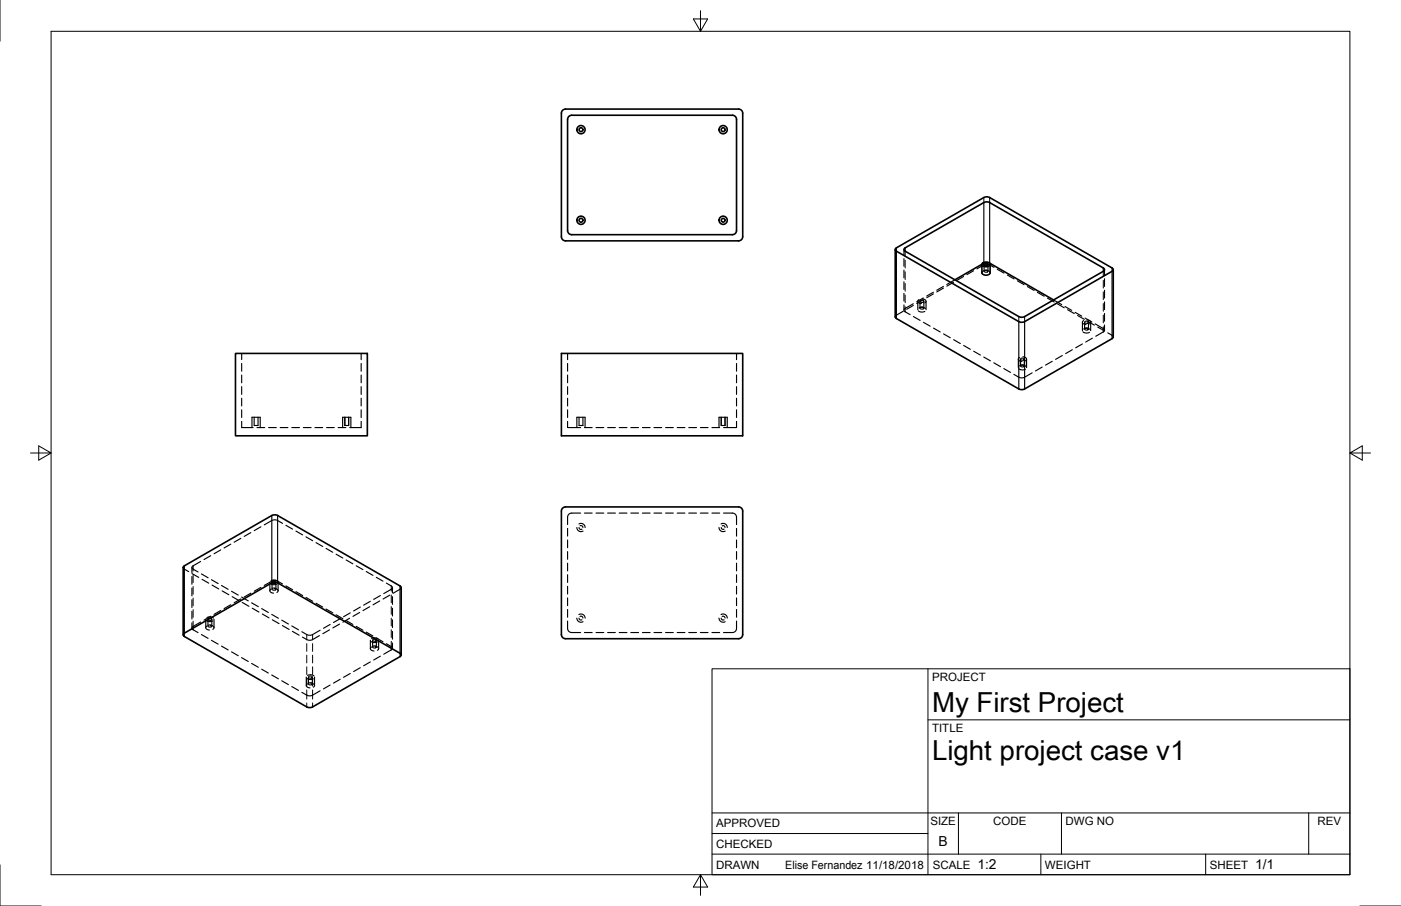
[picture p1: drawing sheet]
<svg xmlns="http://www.w3.org/2000/svg" width="432mm" height="279mm" viewBox="0 0 432 279" stroke-linecap="round" stroke-linejoin="round" font-family="sans-serif">
<!-- layer: Hidden -->
<g fill="none" stroke="#000" stroke-width=".35">
<path d="M278.6 76.9v1.7M278.6 79.7v2.4M278.4 96l-2.2 1.2-.3 .5M278.6 83.3v2.4M278.6 86.9v2.4M278.6 90.5v2.3M278.6 94v1.6M281.5 93.7l-2.9 1.8 .2 .6 1.7 .9M281.5 94.2l-2.1 1.2M281.5 97.6l2.1 1.2M282.9 92.9v2.6M283 95.9l1 .3 1-.2"/>
<path d="M283.2 92.4l-.3 .3v.4l1.1 .5M283.2 95l1.2-.2 .9 .4M283.5 92.9v2.1M283.6 94.8l.7-.1 .4 .3-.7 .3-.4-.2zM283.6 92.7l.7-.1 .4 .4-.7 .2-.4-.2zM284.3 92.2l1 .5 .1 .4-.4 .3M284.6 91.9l-2.1 1.2M284.6 92.4l-2.1 1.2M284.6 99.4l2.1 1.2M284.7 92.9v2.1M285.4 92.9v2.6M287.7 90.1l-2.1 1.2"/>
<path d="M287.7 90.6l-2.1 1.2M290.8 88.3l-2.1 1.2M290.8 88.8l-2.1 1.2M293.9 87.1l-2.1 1.2M294.3 86.3l-2.5 1.4M297 85.3l-2.1 1.2M300.1 83.5l-2.1 1.2M302.6 84.1l.4-.5 .9-.2 .9 .2 .4 .5M303.3 81.5v2.1M303.4 83.4l.7-.1 .4 .4-.8 .2-.4-.2zM304.5 81.5v2.1M304.9 81.1l-1.2-.1-1.1 .5"/>
<path d="M306.3 82.4l-1.4-.8-1-.1-2.8 1.4M307.4 83l2 1.2M310.5 84.8l2 1.2M313.6 86.6l2 1.2M316.7 88.4l2 1.2M319.8 90.2l2 1.2M322.8 91.9l2.1 1.2M324.7 92.5l2.5 1.4M325.9 93.7l2.1 1.2M328.3 94.5l2 1.2M329 95.5l2.1 1.2M331.3 96.3l2.1 1.2"/>
<path d="M332.1 97.3l2.1 1.2M333.6 99.4v2.6M334 98.9l-.4 .3 .1 .4 1 .5M334.3 99.4v2.1M334.4 99.2l.6-.2 .5 .4-.8 .3-.4-.2zM334.4 98.1l2.1 1.2M335 98.6l1.1 .5v.4l-.3 .4M335.2 99.1l2.1 1.2M335.5 99.4v2.1M336.2 99.4v2.6M337.5 99.9l2.6 1.5 .3 .4-.3 .5-2.4 1.4M340.4 83.2v1.6"/>
<path d="M340.4 85.9v2.4M340.4 89.5v2.4M340.4 93.1v2.4M340.4 96.7v2.3M74.5 109v1.9M74.5 112.1v2.4M74.5 115.7v2.3M74.5 119.2v2.4M111.3 109v1.9M111.3 112.1v2.4M111.3 115.7v2.3M111.3 119.2v2.4"/>
<path d="M174.9 109v1.9M174.9 112.1v2.4M174.9 115.7v2.3M174.9 119.2v2.4M227 109v1.9M227 112.1v2.4M227 115.7v2.3M227 119.2v2.4M287.7 101.2l2.1 1.2M290.8 103l2.1 1.2M293.9 104.8l2.1 1.1M297 106.5l2.1 1.2"/>
<path d="M300.1 108.3l2.1 1.2M303.2 110.1l2.1 1.2M306.3 111.9l2.1 1.2M309.4 113.7l2.1 1.2M313.9 110.8v2.5M314 113.7l.9 .4 1.1-.2M314.2 110.2l-.3 .4v.4l1.1 .5M314.2 112.8l1.1-.2 .9 .4M314.5 110.8v2M314.6 112.7l.7-.2 .4 .4-.8 .2-.3-.2zM314.6 110.6l.7-.2 .4 .4-.8 .3-.3-.2zM315.3 110l1 .5 .1 .4-.4 .4"/>
<path d="M315.7 110.8v2M316.4 110.8v2.5M318.1 115l-3 1.5-.9-.1-1.7-1M321.2 113.2l-2 1.2M324.3 111.4l-2.1 1.2M327.4 109.6l-2.1 1.2M330.5 107.9l-2.1 1.1M333.6 106.1l-2.1 1.2M333.8 102.3l.9 .4 1.1-.2M334 101.5l1.1-.2 .9 .3M334.4 101.3l.6-.2 .5 .4-.8 .3-.4-.2zM336.7 104.3l-2.1 1.2"/>
<path d="M338.3 100.9l2.1 1.1M340.4 100.2v1.6M341.4 102.6l1.4 .9 .3 .4M74.5 130v1.9h3.5M74.5 122.8v2.4M74.5 126.4v2.4M77.7 131.9v-3.2h2.5v3.2M78.3 128.7v2.5h1.2v-2.5M79.2 131.9h2.4M82.8 131.9h2.4M86.4 131.9h2.3M89.9 131.9h2.4"/>
<path d="M93.5 131.9h2.4M97.1 131.9h2.3M100.6 131.9h2.4M104.2 131.9h2.4M105.6 131.9v-3.2h2.5v3.2M106.3 128.7v2.5h1.2v-2.5M106.3 128.7v2.5M107.4 128.7v2.5M111.3 130v1.9h-3.5M111.3 122.8v2.4M111.3 126.4v2.4M174.9 130v1.9h4"/>
<path d="M174.9 122.8v2.4M174.9 126.4v2.4M177.8 131.9v-3.2h2.5v3.2M178.5 128.7v2.5h1.2v-2.5M180.1 131.9h2.4M183.7 131.9h2.4M187.3 131.9h2.4M190.8 131.9h2.4M194.4 131.9h2.4M198 131.9h2.4M201.6 131.9h2.3M205.1 131.9h2.4"/>
<path d="M208.7 131.9h2.4M212.3 131.9h2.4M215.9 131.9h2.3M219.4 131.9h2.4M221.6 131.9v-3.2h2.5v3.2M222.3 128.7v2.5h1.2v-2.5M227 130v1.9h-4M227 122.8v2.4M227 126.4v2.4M178.9 158.2h-2.8l-.8 .4-.4 .7v2.5M180.1 158.2h2.4M183.7 158.2h2.4"/>
<path d="M187.3 158.2h2.4M190.8 158.2h2.4M194.4 158.2h2.4M198 158.2h2.4M201.6 158.2h2.3M205.1 158.2h2.4M208.7 158.2h2.4M212.3 158.2h2.4M215.9 158.2h2.3M219.4 158.2h2.4M223 158.2h2.8l.8 .4 .4 .7v2.5M56.5 175l.2 .5 1.4 .8"/>
<path d="M59.2 175v1.6M59.2 177.8v2.4M59.2 176.9l2 1.2M61.8 173.2l-2.4 1.3-.2 .4 .2 .5 1.6 1M62.1 177l2 1.2M62.3 178.7l2 1.1M64.9 171.4l-2 1.2M65.2 178.8l2 1.2M68 169.6l-2 1.2M71.1 167.8l-2 1.2M74.2 166l-2 1.2M77.3 164.2l-2 1.2"/>
<path d="M80.4 162.5l-2 1.1M83.2 179.6v2.6M83.3 179.9l.9 .4 1.1-.2M83.5 179.1l1.1-.2 1 .3M83.8 179.6v2.1M83.9 179.4l.7-.1 .4 .3-.7 .3-.4-.2zM85 179.6v2.1M85.6 179.2l-1.6-.1-2.6 1.5M85.6 179.2l1.5 .9M85.7 179.6v2.6M87.1 161.4l-1.7-1-1-.1-3 1.6M88.1 162l2.1 1.2"/>
<path d="M91.2 163.8l2.1 1.2M94.3 165.6l2.1 1.1M97.4 167.3l2.1 1.2M100.5 169.1l2.1 1.2M103.6 170.9l2.1 1.2M106.7 172.7l2.1 1.2M109.8 174.5l2 1.2M112.9 176.3l2 1.1M116 178l2 1.2M119.1 179.8l1.6 1 .3 .5-.3 .4-2.4 1.4M174.9 163v2.3M174.9 166.5v2.4"/>
<path d="M174.9 170.1v2.4M174.9 173.7v2.4M174.9 177.2v2.4M177.8 162.7l.2 .6 .4 .5 .7 .1 .6-.1M178.4 161.6l.7-.2 .6 .2 .5 .5 .1 .6M178.5 162.7l.3 .5h.6M178.8 162.2h.6l.3 .5M221.6 162.7l.2 .6 .4 .5 .7 .1 .6-.1M222.2 161.6l.7-.2 .6 .2 .5 .5 .1 .6M222.3 162.7l.3 .5h.6M222.6 162.2h.6l.3 .5M227 163v2.3"/>
<path d="M227 166.5v2.4M227 170.1v2.4M227 173.7v2.4M227 177.2v2.4M59.2 181.4v2.4M59.2 184.9v2.4M59.2 188.5v2.4M59.2 192.1v1.6M61.8 191.8l-2.4 1.4-.2 .4 .2 .5 1.6 1M62.1 195.7l2 1.2M63.4 191v2.6M63.6 191.3l.9 .4 1.1-.2"/>
<path d="M63.8 193l-.4 .4 .1 .4 1.1 .5M63.8 190.5l1.1-.3 .9 .4M64.1 191v2M64.2 192.9l.7-.2 .4 .4-.8 .3-.4-.2zM64.2 190.8l.7-.2 .4 .4-.8 .3-.4-.2zM64.8 192.8l1.1 .5v.4l-.3 .4M64.9 190.1l-2 1.1M65.2 197.5l2 1.2M65.3 191v2M65.4 180.4l2 1.2M66 191v2.6M68 188.3l-2 1.2"/>
<path d="M68.3 180.6l2 1.1M68.3 199.2l2 1.2M68.5 182.2l2 1.2M71.1 186.5l-2 1.2M71.4 182.3l2 1.2M71.6 184l2 1.2M74.2 184.7l-2 1.2M74.5 184.1l2 1.2M74.7 185.8l2 1.2M77.3 182.9l-2 1.2M77.6 185.9l2 1.2M77.8 187.6l2 1.2"/>
<path d="M80.4 181.1l-2 1.2M80.6 187.7l2.1 1.2M80.8 189.4l2.1 1.1M83.5 181.7l-.3 .3 .1 .4 1 .5M83.7 189.5l2.1 1.2M83.9 181.5l.7-.2 .4 .4-.7 .3-.4-.2zM83.9 191.1l2.1 1.2M84.6 181.5l1 .5 .1 .4-.4 .3M86.8 191.3l2.1 1.1M87 192.9l2.1 1.2M88.1 180.7l2.1 1.2M89.9 193l2.1 1.2"/>
<path d="M90.1 194.7l2.1 1.2M91.2 182.5l2.1 1.2M94.3 184.2l2.1 1.2M97.4 186l2.1 1.2M98.5 196l-2.9 1.5-.9-.2-1.5-.8M98.7 194.4l-3 1.5-1-.1-1.7-1M100.5 187.8l2.1 1.2M101.6 194.2l-2.1 1.2M101.8 192.6l-2.1 1.2M103.6 189.6l2.1 1.2M104.7 192.5l-2.1 1.1M104.9 190.8l-2.1 1.2"/>
<path d="M106.7 191.4l2.1 1.2M107.7 190.7l-2 1.2M107.9 189l-2 1.2M109.8 193.2l2 1.1M110.8 188.9l-2 1.2M111 187.2l-2 1.2M112.9 194.9l2 1.2M113.9 187.1l-2 1.2M114.1 185.4l-2 1.2M114.2 197.4v2.6M114.3 197.8l1 .4 1-.2M114.5 196.9l1.1-.2 .9 .4"/>
<path d="M114.5 199.5l-.3 .4v.4l1.1 .5M114.8 197.4v2.1M114.9 199.4l.7-.2 .4 .4-.8 .2-.3-.2zM114.9 197.3l.7-.2 .4 .4-.8 .2-.3-.1zM115.6 199.3l1 .5 .1 .4-.4 .3M116 196.7l2 1.2M116 197.4v2.1M116.7 197.4v2.6M117 185.3l-2 1.2M117.2 183.7l-2 1.1M119.1 198.5l1.6 1 .3 .5-.3 .4-2.4 1.4M120.1 183.5l-2 1.2"/>
<path d="M121 181.2v1.6M121 184v2.4M121 187.6v2.4M121 191.2v2.3M121 194.7v2.4M121 198.3v1.6M123.7 181.2l-.3 .5-2.2 1.2M174.9 191.5v2.5l.4 .7 .8 .4h2.8M174.9 180.8v2.4M174.9 184.4v2.4M174.9 188v2.3M177.8 190.6l.2 .6 .4 .5 .7 .2 .6-.2"/>
<path d="M178.4 189.5l.7-.2 .6 .2 .5 .5 .1 .6M178.5 190.6l.3 .5h.6M178.8 190.1h.6l.3 .5M180.1 195.1h2.4M183.7 195.1h2.4M187.3 195.1h2.4M190.8 195.1h2.4M194.4 195.1h2.4M198 195.1h2.4M201.6 195.1h2.3M205.1 195.1h2.4M208.7 195.1h2.4"/>
<path d="M212.3 195.1h2.4M215.9 195.1h2.3M219.4 195.1h2.4M221.6 190.6l.2 .6 .4 .5 .7 .2 .6-.2M222.2 189.5l.7-.2 .6 .2 .5 .5 .1 .6M222.3 190.6l.3 .5h.6M222.6 190.1h.6l.3 .5M227 191.5v2.5l-.4 .7-.8 .4h-2.8M227 180.8v2.4M227 184.4v2.4M227 188v2.3M71.4 201l2 1.2"/>
<path d="M74.5 202.8l2 1.2M77.6 204.6l2 1.2M80.6 206.4l2.1 1.2M83.7 208.2l2.1 1.1M86.8 209.9l2.1 1.2M89.9 211.7l2.1 1.2M94.4 208.8v2.6M94.6 209.2l.9 .3 1.1-.2M94.8 208.3l1.1-.2 .9 .4M94.8 210.9l-.4 .3 .1 .5 1 .4M95.1 208.8v2.1M95.2 210.7l.6-.1 .5 .3-.8 .3-.4-.2z"/>
<path d="M95.2 208.6l.6-.1 .5 .3-.8 .3-.4-.2zM95.8 210.7l1.1 .5v.4l-.3 .3M96.3 208.8v2.1M96.9 208.8v2.6M98.7 213l-3 1.6-1-.1-1.7-1M101.8 211.3l-2.1 1.1M104.9 209.5l-2.1 1.2M107.9 207.7l-2 1.2M111 205.9l-2 1.2M114.1 204.1l-2 1.2M117.2 202.3l-2 1.2"/>
</g>
<!-- layer: Visible -->
<g fill="none" stroke="#000" stroke-width=".5">
<path d="M173.3 34.2l1-.6h53.3a1.27 1.27 0 0 1 1.3 1.3v38.1a1.27 1.27 0 0 1-1.3 1.3h-53.3a1.27 1.27 0 0 1-1.3-1.3v-38.1zM175.5 35.8l.7-.3h49.5a1.27 1.27 0 0 1 1.3 1.3v34.3a1.27 1.27 0 0 1-1.3 1.3h-49.5a1.27 1.27 0 0 1-1.3-1.3v-34.3zM275.9 76.9v20.8l.2 .4 37.9 21.9 .7 .2 1.1-.2 27.1-15.7 .2-.4v-20.7M276 76.7l27.2-15.8 1.1-.2 .7 .2 37.7 21.7 .4 .6-.4 .5-26.9 15.5-1.1 .2-.7-.2-37.7-21.7-.3-.3zM278.7 76.7l24.5-14.2 1.1-.2 .7 .2 35 20.1 .4 .6-.4 .5-24.2 13.9-1.1 .2-.7-.2-35-20.1-.3-.3zM302.7 81.3a1.56 1.56 0 0 1 2.5 .2 1.46 1.46 0 0 1-2.6 0zM303.5 81.3l.6-.1 .4 .4-.8 .3-.4-.3zM304.9 81.1l19.8 11.4M305.2 81.5v2.6a1.47 1.47 0 0 1-2.6 0v-2.6l-8.3 4.8M72.6 109h40.6v25.4h-40.6zM173 109h55.9v25.4h-55.9zM173.3 156.8l1-.5h53.3a1.27 1.27 0 0 1 1.3 1.3v38.1a1.27 1.27 0 0 1-1.3 1.3h-53.3a1.27 1.27 0 0 1-1.3-1.3v-38.1z"/>
<path d="M56.5 195.8v-20.8l.1-.4 27.2-15.6 1.1-.2 .7 .2 37.9 21.8 .2 .4v20.8M56.6 195.5l27.2-15.8 1.1-.2 .7 .2 37.7 21.8 .4 .5-.4 .5-27 15.5-1 .2-.8-.2-37.7-21.7-.2-.3z"/>
<circle cx="179.1" cy="40" r="1.27"/>
<circle cx="179.1" cy="40" r=".6"/>
<circle cx="222.9" cy="40" r="1.27"/>
<circle cx="222.9" cy="40" r=".6"/>
<circle cx="179.1" cy="67.9" r="1.27"/>
<circle cx="179.1" cy="67.9" r=".6"/>
<circle cx="222.9" cy="67.9" r="1.27"/>
<circle cx="222.9" cy="67.9" r=".58"/>
</g>
<!-- layer: Hidden Narrow -->
<g fill="none" stroke="#000" stroke-width=".31">
<path d="M276.3 76.4v1.1M279 77.5v1.6M303.2 60.9v1.6M305 60.9v1.6M279 80.3v2.3M279 83.8v2.4M279 87.4v2.4M279 91v2.4M279 94.5v1.7M303.2 80.9v.8M305 81.2v.5M314 97.6v1.6"/>
<path d="M315.8 97.6v1.6M340 83.7v1.6M340 86.5v2.3M340 90v2.4M340 93.6v2.4M340 97.2v2.4M342.7 82.6v1.1M340 100.8v1.6M59.5 174.5v1.6M59.5 177.3v2.4M56.8 195.3v1M59.5 180.9v2.3"/>
<path d="M59.5 184.4v2.4M59.5 188v2.4M59.5 191.6v2.6M94.5 195.7v1.6M94.5 198.5v2.4M96.3 195.7v1.6M96.3 198.5v2.4M120.6 180.7v1.6M120.6 183.5v2.4M120.6 187.1v2.3M120.6 190.6v2.4M120.6 194.2v2.4"/>
<path d="M120.6 197.8v2.6M94.5 202.1v2.3M94.5 205.6v2.4M94.5 209.2v2.4M94.5 212.8v2.8M94.5 216.8v1.2M96.3 202.1v2.3M96.3 205.6v2.4M96.3 209.2v2.4M96.3 212.8v2.8M96.3 216.8v1.2M123.3 201.5v1"/>
</g>
<!-- layer: Visible Narrow -->
<path d="M276.3 77.5v20.7M279 76.4v1.1M303.2 62.5v18.4M305 62.5v18.7M314 99.2v20.8M315.8 99.2v20.8M340 82.6v1.1M342.7 83.7v20.7M83.8 159v20.7M85.6 159v20.7M56.8 174.5v20.8M123.3 180.7v20.8" fill="none" stroke="#000" stroke-width=".35"/>
<!-- layer: Border -->
<path d="M0 0v12.7M15.7 9.7h400.4v260h-400.4zM215.9 3.3v6.4l-2.2-3.9h4.4l-2.2 3.9M9.4 139.7h6.3l-3.8-2.2v4.4l3.8-2.2M416.1 139.7l3.8 2.2v-4.4l-3.8 2.2h6.3M0 266.7v12.7h12.7M215.9 269.7l2.2 3.9h-4.4l2.2-3.9v6.4M419.1 279.4h12.7" fill="none" stroke="#000" stroke-width=".31"/>
<!-- layer: Titleblock -->
<path d="M219.5 206.2h196.6v63.5h-196.6zM286 206.2v63.5M286 222h130.1M219.5 257h66.5M219.5 250.7h196.6M295.4 250.7v12.7M327.2 250.7v12.7M403.4 250.7v12.7M219.5 263.4h196.6M320.8 263.4v6.3M371.6 263.4v6.3" fill="none" stroke="#000" stroke-width=".31"/>
<g font-size="8.5">
<text x="287.3" y="219.5">My First Project</text>
<text x="287.3" y="234.4">Light project case v1</text>
</g>
<g font-size="4.3">
<text x="289.3" y="261">B</text>
<text x="301.2" y="268.1">1:2</text>
<text x="386.8" y="268.1">1/1</text>
</g>
<g font-size="3.5">
<text x="287.3" y="210.1">PROJECT</text>
<text x="287.3" y="225.8">TITLE</text>
<text x="220.7" y="255.1">APPROVED</text>
<text x="286.8" y="254.5">SIZE</text>
<text x="306.2" y="254.5">CODE</text>
<text x="328.4" y="254.5">DWG NO</text>
<text x="406.1" y="254.5">REV</text>
<text x="220.7" y="261.5">CHECKED</text>
<text x="220.7" y="267.8">DRAWN</text>
<text x="242" y="267.8">Elise Fernandez 11/18/2018</text>
<text x="287.5" y="267.8">SCALE</text>
<text x="322.1" y="267.8">WEIGHT</text>
<text x="372.9" y="267.8">SHEET</text>
</g>
</svg>
